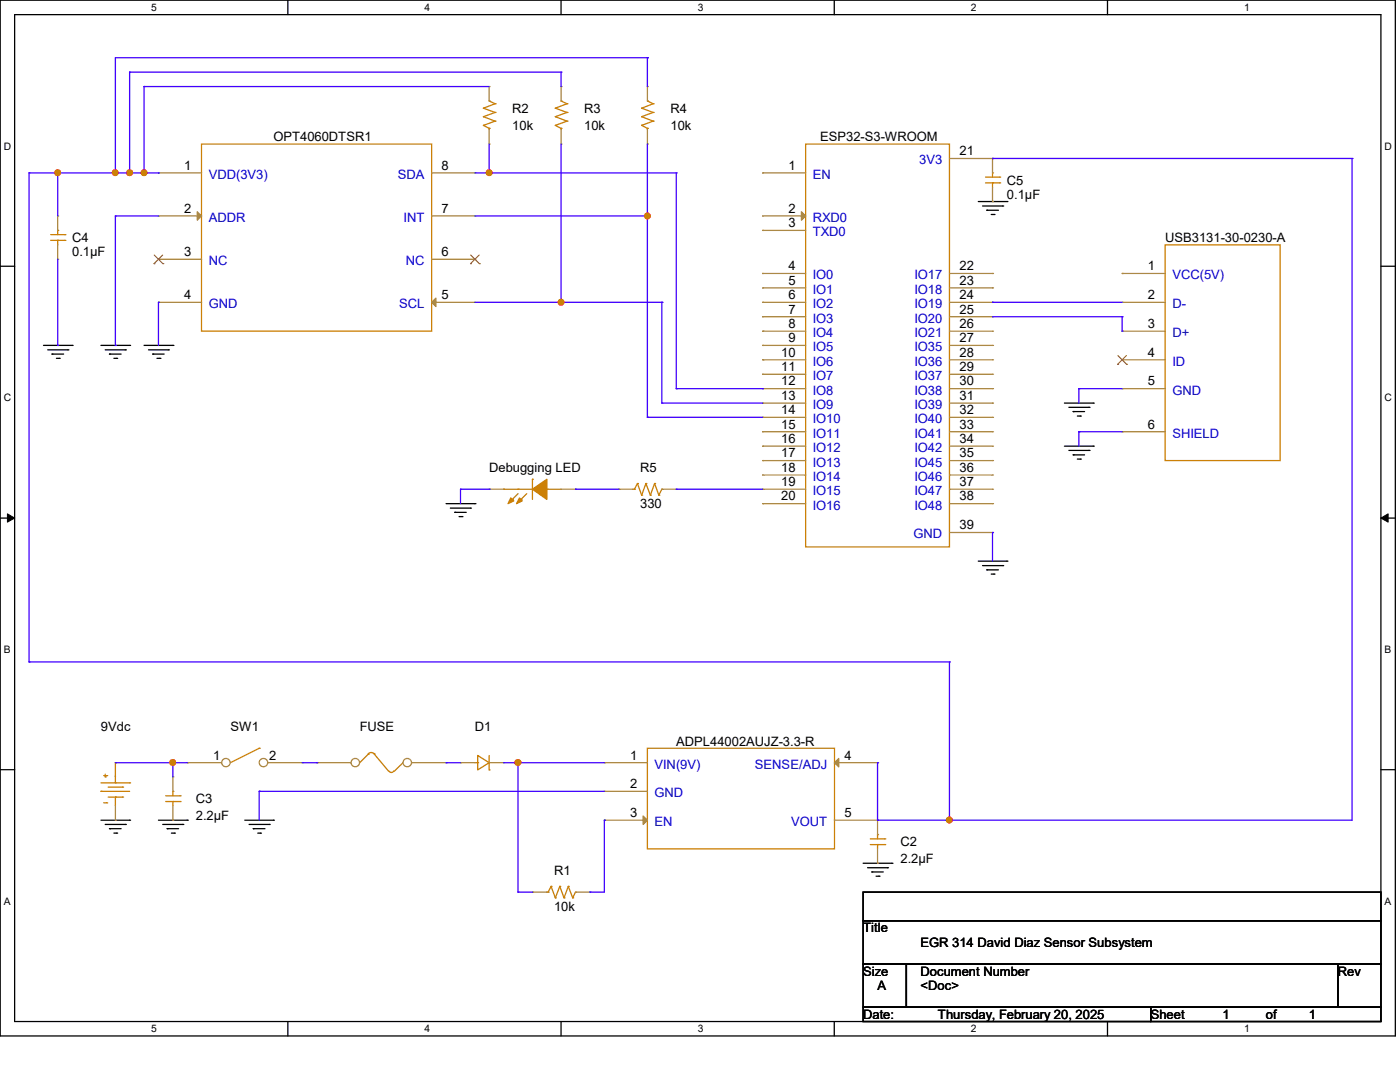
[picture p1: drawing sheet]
<svg xmlns="http://www.w3.org/2000/svg" width="279mm" height="216mm" viewBox="0 0 279 216" stroke-linecap="round" stroke-linejoin="round" font-family="sans-serif">
<path d="M0 0h278.5v206.7h-278.5zM2.9 2.9h272.7v200.9h-272.7z" fill="none" stroke="#000" stroke-width=".25"/>
<g fill="#fff">
<path d="M30.2 .3h1.1v2.3h-1.1z"/>
<path d="M30.2 204.1h1.1v2.3h-1.1z"/>
</g>
<path d="M57.4 0v2.9M57.4 203.8v2.9" fill="none" stroke="#000" stroke-width=".25"/>
<g fill="#fff">
<path d="M84.7 .3h1.1v2.3h-1.1z"/>
<path d="M84.7 204.1h1.1v2.3h-1.1z"/>
</g>
<path d="M112 0v2.9M112 203.8v2.9" fill="none" stroke="#000" stroke-width=".25"/>
<g fill="#fff">
<path d="M139.2 .3h1.1v2.3h-1.1z"/>
<path d="M139.2 204.1h1.1v2.3h-1.1z"/>
</g>
<path d="M166.5 0v2.9M166.5 203.8v2.9" fill="none" stroke="#000" stroke-width=".25"/>
<g fill="#fff">
<path d="M193.8 .3h1.1v2.3h-1.1z"/>
<path d="M193.8 204.1h1.1v2.3h-1.1z"/>
</g>
<path d="M221 0v2.9M221 203.8v2.9" fill="none" stroke="#000" stroke-width=".25"/>
<g fill="#fff">
<path d="M248.3 .3h1.1v2.3h-1.1z"/>
<path d="M248.3 204.1h1.1v2.3h-1.1z"/>
<path d="M.8 28h1.4v2.3h-1.4z"/>
<path d="M276.3 28h1.4v2.3h-1.4z"/>
<path d="M.8 78.2h1.4v2.3h-1.4z"/>
<path d="M276.3 78.2h1.4v2.3h-1.4z"/>
</g>
<path d="M0 53.1h2.9M275.6 53.1h2.9" fill="none" stroke="#000" stroke-width=".25"/>
<g fill="#fff">
<path d="M.8 128.5h1.3v2.2h-1.3z"/>
<path d="M276.3 128.5h1.3v2.2h-1.3z"/>
</g>
<path d="M0 103.4h2.9M275.6 103.4h2.9" fill="none" stroke="#000" stroke-width=".25"/>
<path d="M1.5 102.5l1.4 .9-1.4 .8zM275.6 103.4l1.4-.9v1.7z" fill="#000" stroke="#000" stroke-width=".2"/>
<g fill="#fff">
<path d="M.8 178.7h1.3v2.2h-1.3z"/>
<path d="M276.3 178.7h1.3v2.2h-1.3z"/>
</g>
<g fill="none" stroke="#000" stroke-width=".25">
<path d="M195.2 40.2h5.8M196.1 41.1h4M196.9 42h.1M196.9 42h2.4M197.8 42.8h.6M198.4 42.8h.1M200.1 41.1h.1M201 40.2h.1M8.7 68.9h5.7M9.5 69.8h4M10.4 70.7h.1M10.4 70.7h2.3"/>
<path d="M11.3 71.5h.5M11.8 71.5h.1M13.5 69.8h.1M14.4 68.9h.1M20.2 68.9h5.7M21 69.8h4M21.8 70.7h.1M21.8 70.7h2.4M22.7 71.5h.6M23.3 71.5h.1M25 69.8h.1M25.9 68.9h.1"/>
<path d="M28.7 68.9h5.8M29.6 69.8h4M30.5 70.7h.1M30.5 70.7h2.3M31.3 71.5h.6M31.9 71.5h.1M33.6 69.8h.1M34.5 68.9h.1M212.4 80.4h5.8M212.4 89h5.8M213.3 81.3h4M213.3 89.9h4"/>
<path d="M214.2 82.1h.1M214.2 90.8h.1M214.2 82.1h2.3M214.2 90.8h2.3M215 83h.6M215 91.6h.6M215.6 83h.1M215.6 91.6h.1M217.3 81.3h.1M217.3 89.9h.1M218.2 80.4h.1M218.2 89h.1"/>
<path d="M89 100.5h5.8M89.9 101.4h4M90.8 102.2h.1M90.8 102.2h2.2M91.6 103.1h.6M92.2 103.1h.1M93.9 101.4h.1M94.8 100.5h.1M195.2 112h5.8M196.1 112.9h4M196.9 113.7h.1M196.9 113.7h2.4"/>
<path d="M197.8 114.6h.6M198.4 114.6h.1M200.1 112.9h.1M201 112h.1M0 153.6h2.9M275.6 153.6h2.9M20.2 163.7h5.7M21 164.5h4M21.8 165.4h.1M21.8 165.4h2.4M22.7 166.2h.6M23.3 166.2h.1"/>
<path d="M25 164.5h.1M25.9 163.7h.1M31.6 163.7h5.8M32.5 164.5h4M33.4 165.4h.1M33.4 165.4h2.2M34.2 166.2h.6M34.8 166.2h.1M36.5 164.5h.1M37.4 163.7h.1M48.9 163.7h5.7M49.7 164.5h4"/>
<path d="M50.5 165.4h.1M50.5 165.4h2.4M51.4 166.2h.6M52 166.2h.1M53.7 164.5h.1M54.6 163.7h.1M172.3 178h103.3v5.7h-103.3zM172.3 172.3h5.7M173.1 173.1h4M174 174h.1M174 174h2.3M174.8 174.8h.6"/>
<path d="M175.4 174.8h.1M177.1 173.1h.1M178 172.3h.1M172.3 183.7h103.3v8.7h-103.3zM172.3 192.4h8.6v8.6h-8.6zM180.9 192.4h86.1v8.6h-86.1zM267 192.4h8.6v8.6h-8.6zM172.3 201h57.4v2.8h-57.4zM229.7 201h45.9v2.8h-45.9z"/>
</g>
<path d="M73.5 150.4l.6-.2 .6 .2M73.5 150.5h.1M73.5 150.5l-1.7 1.7M74.7 150.5h.1M74.7 150.5l2.9 3.4M78.6 153.8l-.5 .3-.5-.3M80.4 152.2h.1M80.4 152.2l-1.7 1.7" fill="none" stroke="#cc8006" stroke-width=".25"/>
<circle cx="70.9" cy="152.2" r=".84" fill="#fff" stroke="#a84" stroke-width=".25"/>
<path d="M63.2 152.2h.1M63.2 152.2h6.9" fill="none" stroke="#a84" stroke-width=".25"/>
<circle cx="81.3" cy="152.2" r=".84" fill="#fff" stroke="#a84" stroke-width=".25"/>
<g fill="none" stroke="#a84" stroke-width=".25">
<path d="M31.6 34.5h.1M31.6 34.5h8.6M86.1 34.5h8.7M94.8 34.5h.1M152.2 34.5h.1M152.2 34.5h8.6M189.5 31.6h8.6M198.1 31.6h.1M31.6 43.1h.1M31.6 51.7h.1M31.6 43.1h8.6M31.6 51.7h8.6"/>
<path d="M86.1 43.1h8.7M86.1 51.7h8.7M94.8 43.1h.1M94.8 51.7h.1M152.2 43.1h.1M152.2 46h.1M152.2 54.6h.1M152.2 57.4h.1M152.2 54.6h8.6M152.2 43.1h8.6M152.2 46h8.6M152.2 57.4h8.6"/>
<path d="M189.5 54.6h8.6M189.5 57.4h8.6M198.1 54.6h.1M198.1 57.4h.1M223.9 54.6h.1M223.9 54.6h8.6M31.6 60.3h.1M31.6 60.3h8.6M86.1 60.3h8.7M94.8 60.3h.1M152.2 60.3h.1M152.2 63.2h.1"/>
<path d="M152.2 66.1h.1M152.2 68.9h.1M152.2 71.8h.1M152.2 74.7h.1M152.2 77.6h.1M152.2 60.3h8.6M152.2 66.1h8.6M152.2 71.8h8.6M152.2 77.6h8.6M152.2 63.2h8.6M152.2 68.9h8.6M152.2 74.7h8.6"/>
<path d="M189.5 60.3h8.6M189.5 66.1h8.6M189.5 71.8h8.6M189.5 77.6h8.6M189.5 63.2h8.6M189.5 68.9h8.6M189.5 74.7h8.6M198.1 60.3h.1M198.1 63.2h.1M198.1 66.1h.1M198.1 68.9h.1M198.1 71.8h.1"/>
<path d="M198.1 74.7h.1M198.1 77.6h.1M223.9 60.3h.1M223.9 66.1h.1M223.9 71.8h.1M223.9 77.6h.1M223.9 60.3h8.6M223.9 66.1h8.6M223.9 71.8h8.6M223.9 77.6h8.6M152.2 80.4h.1M152.2 83.3h.1"/>
<path d="M152.2 86.1h.1M152.2 89h.1M152.2 91.9h.1M152.2 94.8h.1M152.2 97.6h.1M152.2 86.1h8.6M152.2 80.4h8.6M152.2 83.3h8.6M152.2 89h8.6M152.2 91.9h8.6M152.2 94.8h8.6M152.2 97.6h8.6"/>
<path d="M189.5 86.1h8.6M189.5 80.4h8.6M189.5 83.3h8.6M189.5 89h8.6M189.5 91.9h8.6M189.5 94.8h8.6M189.5 97.6h8.6M198.1 80.4h.1M198.1 83.3h.1M198.1 86.1h.1M198.1 89h.1M198.1 91.9h.1"/>
<path d="M198.1 94.8h.1M198.1 97.6h.1M223.9 86.1h.1M223.9 86.1h8.6M152.2 100.5h.1M152.2 100.5h8.6M189.5 100.5h8.6M189.5 106.3h8.6M198.1 100.5h.1M198.1 106.3h.1M82.2 152.2h6.8M89 152.2h.1"/>
<path d="M120.6 152.2h.1M120.6 157.9h.1M120.6 152.2h8.6M120.6 157.9h8.6M166.5 152.2h8.6M175.1 152.2h.1M106.3 178h.1M106.3 178h2.8M114.9 178h2.8M117.7 178h.1M120.6 163.7h.1M120.6 163.7h8.6"/>
<path d="M166.5 163.7h8.6M175.1 163.7h.1"/>
</g>
<g fill="none" stroke="#cc8006" stroke-width=".25">
<path d="M40.2 28.7h45.9v37.4h-45.9zM160.8 28.7h28.7v80.4h-28.7zM232.5 48.9h23v43h-23zM51.7 149.3h.1M51.7 149.3l-5.7 2.9M129.2 149.3h37.3v20.1h-37.3zM109.1 178h.3M109.4 178h.1M110 176.9h.1M110 176.9l-.6 1.1M110 176.9l.8 2.3M110.8 179.2h.1"/>
<path d="M111.7 176.9h.1M111.7 176.9l-.9 2.3M111.7 176.9l.9 2.3M112.6 179.2h.1M113.4 176.9h.1M113.4 176.9l-.8 2.3M113.4 176.9l.9 2.3M114.3 179.2h.1M114.9 178h.1M114.9 178l-.6 1.2"/>
</g>
<path d="M30.7 52.6h.1M30.8 50.9l1.7 1.7M32.5 50.9l-1.8 1.7M32.5 52.6h.1M93.9 52.6h.1M93.9 50.9l1.8 1.7M95.6 50.9l-1.7 1.7M95.7 52.6h.1M223.1 72.7h.1M223.1 71l1.7 1.7M224.8 71l-1.7 1.7M224.8 72.7h.1" fill="none" stroke="#804000" stroke-width=".2"/>
<g fill="#a84" stroke="#a84" stroke-width=".25">
<path d="M128.4 162.8l.8 .9-.8 .8z"/>
<path d="M166.5 152.2l.9-.9v1.7z"/>
<path d="M159.9 42.2l.9 .9-.9 .8z"/>
<path d="M39.4 42.2l.8 .9-.8 .8z"/>
<path d="M87 59.5v1.7l-.9-.9z"/>
</g>
<circle cx="45.1" cy="152.2" r=".84" fill="#fff" stroke="#a84" stroke-width=".25"/>
<path d="M37.4 152.2h.1M37.4 152.2h6.8" fill="none" stroke="#a84" stroke-width=".25"/>
<circle cx="52.6" cy="152.2" r=".84" fill="#fff" stroke="#a84" stroke-width=".25"/>
<g fill="none" stroke="#a84" stroke-width=".25">
<path d="M97.6 17.3h.1M97.6 17.3v2.9M112 17.3h.1M112 17.3v2.9M129.2 17.3h.1M129.2 17.3v2.9M97.6 28.7h.1M97.6 25.9v2.8M112 28.7h.1M112 25.9v2.8M129.2 28.7h.1M129.2 25.9v2.8"/>
<path d="M198.1 31.6h.1M198.1 31.6v2.9M198.1 37.4v2.8M11.5 51.7h.1M11.5 43.1h.1M11.5 43.1v2.9M11.5 48.9v2.8M198.1 40.2h.1M97.6 97.6h.1M97.6 97.6h2.9M112 97.6h2.9M114.9 97.6h.1"/>
<path d="M123.5 97.6h.1M123.5 97.6h2.8M132.1 97.6h2.9M135 97.6h.1M23 152.2h.1M34.5 155h.1M34.5 155v2.9M53.5 152.2h6.8M60.3 152.2h.1M91.9 152.2h.1M91.9 152.2h2.9M97.6 152.2h2.9"/>
<path d="M100.5 152.2h.1M23 163.7h.1M23 160.8v2.9M34.5 163.7h.1M34.5 160.8v2.9M175.1 172.3h.1M175.1 163.7h.1M175.1 163.7v2.8M175.1 169.4v2.9"/>
</g>
<g fill="none" stroke="#cc8006" stroke-width=".25">
<path d="M96.5 25h.1M96.5 23.3h.1M96.5 21.6h.1M96.5 25l1.1 .6M96.5 23.3l2.3 .9M96.5 21.6l2.3 .8M97.6 20.2h.1M97.6 25.6h.1M97.6 25.6v.3M97.6 20.2l1.2 .5M98.8 24.2h.1M98.8 22.4h.1"/>
<path d="M98.8 20.7h.1M98.8 24.2l-2.3 .8M98.8 22.4l-2.3 .9M98.8 20.7l-2.3 .9M110.8 25h.1M110.8 23.3h.1M110.8 21.6h.1M110.8 25l1.2 .6M110.8 23.3l2.4 .9M110.8 21.6l2.4 .8M112 20.2h.1M112 25.6h.1"/>
<path d="M112 20.2l1.2 .5M112 25.6v.3M113.2 24.2h.1M113.2 22.4h.1M113.2 20.7h.1M113.2 24.2l-2.4 .8M113.2 22.4l-2.4 .9M113.2 20.7l-2.4 .9M128.1 25h.1M128.1 23.3h.1M128.1 21.6h.1M128.1 25l1.1 .6"/>
<path d="M128.1 23.3l2.2 .9M128.1 21.6l2.2 .8M129.2 20.2h.1M129.2 25.6h.1M129.2 20.2l1.1 .5M129.2 25.6v.3M130.3 24.2h.1M130.3 22.4h.1M130.3 20.7h.1M130.3 24.2l-2.2 .8M130.3 22.4l-2.2 .9M130.3 20.7l-2.2 .9"/>
<path d="M196.7 36.5h2.8M196.7 35.3h2.8M198.1 34.5h.1M198.1 36.5h.1M198.1 34.5v.8M198.1 36.5v.9M199.5 36.5h.1M199.5 35.3h.1M10.1 48h2.9M10.1 46.8h2.9M11.5 46h.1M11.5 48h.1"/>
<path d="M11.5 46v.8M11.5 48v.9M13 48h.1M13 46.8h.1M100.5 97.6h.1M100.5 97.6h5.8M102.2 99.7h.1M103.4 97.6h.1M103.4 98.5l-1.2 1.2M104 99.7h.1M105.1 98.5l-1.1 1.2M106.3 95.6h.1"/>
<path d="M106.3 95.6v4.1M109.1 97.6h.1M109.1 97.6h2.9M126.3 97.6h.3M126.6 97.6h.1M127.2 96.5h.1M127.2 96.5l-.6 1.1M127.2 96.5l.9 2.3M128.1 98.8h.1M128.9 96.5h.1M128.9 96.5l-.8 2.3M128.9 96.5l.9 2.3"/>
<path d="M129.8 98.8h.1M130.6 96.5h.1M130.6 96.5l-.8 2.3M130.6 96.5l.9 2.3M131.5 98.8h.1M132.1 97.6h.1M132.1 97.6l-.6 1.2M20.2 157.9h.1M20.2 157.9h5.7M20.2 156.2h5.7M20.7 154.8h.6M21 155h.1"/>
<path d="M21 154.5v.5M21.3 154.8h.1M21.6 157.1h2.9M21.6 159h2.9M23 156.2h.1M23 159h.1M23 152.2h.1M23 152.2v4M23 159v1.8M24.5 157.1h.1M24.5 159h.1M25.9 156.2h.1"/>
<path d="M33.1 159.9h2.8M33.1 158.8h2.8M34.5 157.9h.1M34.5 159.9h.1M34.5 157.9v.9M34.5 159.9v.9M35.9 159.9h.1M35.9 158.8h.1M94.8 152.2h.5M95.3 150.7l2.3 1.5-2.3 1.4zM95.3 152.2h.1M97.6 153.6h.1"/>
<path d="M97.6 150.7v2.9M20.7 160.2h.6M21.3 160.2h.1M173.7 168.5h2.9M173.7 167.4h2.9M175.1 166.5h.1M175.1 168.5h.1M175.1 166.5v.9M175.1 168.5v.9M176.6 168.5h.1M176.6 167.4h.1"/>
</g>
<g fill="#cc8006" stroke="#cc8006" stroke-width=".25">
<path d="M103.7 99.4l.5 .5-1.1 .6z" fill-rule="evenodd"/>
<path d="M106.3 97.6l2.8-2v4.1z" fill-rule="evenodd"/>
<path d="M101.9 99.4l.6 .5-1.1 .6z" fill-rule="evenodd"/>
</g>
<g fill="none" stroke="#4200ff" stroke-width=".25">
<path d="M25.9 14.4h.1M25.9 14.4h86.1M25.9 14.4v20.1M28.7 17.3h.1M28.7 17.3h68.9M28.7 17.3v17.2M112 14.4h.1M112 14.4v2.9M129.2 11.5h.1M129.2 11.5h-106.2v23M129.2 11.5v5.8M5.8 34.5h.1"/>
<path d="M5.8 34.5h25.8M5.8 34.5v97.6M11.5 34.5h.1M11.5 34.5v8.6M23 34.5h.1M25.9 34.5h.1M28.7 34.5h.1M31.6 34.5h.1M94.8 34.5h40.2M97.6 34.5h.1M97.6 28.7v5.8M112 28.7v31.6"/>
<path d="M129.2 28.7v54.6M135 34.5h.1M135 34.5v43.1M198.1 31.6h.1M198.1 31.6h71.7M269.8 31.6h.1M269.8 31.6v132.1h-94.7M11.5 51.7v17.2M23 43.1h.1M23 43.1h8.6M23 43.1v25.8M94.8 43.1h34.4"/>
<path d="M129.2 43.1h.1M11.5 68.9h.1M23 68.9h.1M31.6 60.3h.1M31.6 60.3v8.6M94.8 60.3h37.3M112 60.3h.1M132.1 60.3h.1M132.1 60.3v20.1M135 77.6h.1M135 77.6h17.2M152.2 77.6h.1"/>
<path d="M198.1 60.3h.1M198.1 60.3h25.8M198.1 63.2h25.8M215.3 77.6h.1M215.3 77.6h8.6M215.3 77.6v2.8M223.9 63.2h.1M223.9 66.1h.1M223.9 63.2v2.9M91.9 97.6h.1M91.9 97.6h5.7M91.9 97.6v2.9"/>
<path d="M97.6 97.6h.1M114.9 97.6h.1M114.9 97.6h8.6M129.2 83.3h.1M129.2 83.3h23M132.1 80.4h.1M132.1 80.4h20.1M135 97.6h.1M135 97.6h17.2M215.3 86.1h.1M215.3 86.1v2.9M215.3 86.1h8.6"/>
<path d="M198.1 106.3h.1M198.1 106.3v5.7M5.8 132.1h.1M5.8 132.1h183.7M189.5 132.1h.1M189.5 132.1v31.6M23 152.2h14.4M34.5 152.2h.1M34.5 152.2v2.8M51.7 157.9h.1M51.7 157.9v5.8M51.7 157.9h68.9"/>
<path d="M60.3 152.2h2.9M63.2 152.2h.1M89 152.2h.1M89 152.2h2.9M100.5 152.2h20.1M103.4 152.2h.1M103.4 152.2v25.8M175.1 152.2h.1M175.1 152.2v11.5M103.4 178h.1M103.4 178h2.9M117.7 178h.1"/>
<path d="M120.6 163.7h.1M120.6 163.7v14.3h-2.9M175.1 163.7h.1M189.5 163.7h.1"/>
</g>
<g fill="#f00" stroke="#f00" stroke-width=".25">
<circle cx="34.5" cy="152.1" r=".55"/>
<circle cx="189.5" cy="163.6" r=".56"/>
<circle cx="11.5" cy="34.5" r=".55"/>
<circle cx="97.6" cy="34.5" r=".55"/>
<circle cx="28.7" cy="34.5" r=".55"/>
<circle cx="25.9" cy="34.5" r=".55"/>
<circle cx="112" cy="60.3" r=".55"/>
<circle cx="129.2" cy="43.1" r=".55"/>
<circle cx="23" cy="34.5" r=".55"/>
<circle cx="103.4" cy="152.1" r=".56"/>
</g>
<g font-size="2.6">
<text x="102.2" y="22.5">R2</text>
<text x="116.6" y="22.5">R3</text>
<text x="133.8" y="22.5">R4</text>
<text x="54.6" y="28.2">OPT4060DTSR1</text>
<text x="102.2" y="25.9">10k</text>
<text x="116.6" y="25.9">10k</text>
<text x="133.8" y="25.9">10k</text>
<text x="163.7" y="28.2">ESP32-S3-WROOM</text>
<text x="36.8" y="33.9">1</text>
<text x="88.1" y="33.9">8</text>
<text x="157.4" y="33.9">1</text>
<text x="191.5" y="31">21</text>
<text x="201" y="36.8">C5</text>
<text x="201" y="39.7">0.1µF</text>
<text x="36.8" y="42.5">2</text>
<text x="88.1" y="42.5">7</text>
<text x="157.4" y="42.5">2</text>
<text x="157.4" y="45.3">3</text>
<text x="14.4" y="48.3">C4</text>
<text x="14.4" y="51.2">0.1µF</text>
<text x="36.8" y="51.1">3</text>
<text x="88.1" y="51.1">6</text>
<text x="157.4" y="53.9">4</text>
<text x="191.5" y="53.9">22</text>
<text x="229.1" y="53.9">1</text>
<text x="232.5" y="48.3">USB3131-30-0230-A</text>
<text x="36.8" y="59.7">4</text>
<text x="88.1" y="59.7">5</text>
<text x="157.4" y="56.8">5</text>
<text x="157.4" y="59.7">6</text>
<text x="191.5" y="56.8">23</text>
<text x="191.5" y="59.7">24</text>
<text x="229.1" y="59.7">2</text>
<text x="157.4" y="62.6">7</text>
<text x="157.4" y="65.4">8</text>
<text x="191.5" y="62.6">25</text>
<text x="191.5" y="65.4">26</text>
<text x="229.1" y="65.4">3</text>
<text x="155.9" y="71.2">10</text>
<text x="157.4" y="68.3">9</text>
<text x="191.5" y="68.3">27</text>
<text x="191.5" y="71.2">28</text>
<text x="229.1" y="71.2">4</text>
<text x="155.9" y="74">11</text>
<text x="155.9" y="76.9">12</text>
<text x="191.5" y="74">29</text>
<text x="191.5" y="76.9">30</text>
<text x="229.1" y="76.9">5</text>
<text x="155.9" y="79.8">13</text>
<text x="155.9" y="82.6">14</text>
<text x="191.5" y="79.8">31</text>
<text x="191.5" y="82.6">32</text>
<text x="155.9" y="85.5">15</text>
<text x="155.9" y="88.4">16</text>
<text x="191.5" y="85.5">33</text>
<text x="191.5" y="88.4">34</text>
<text x="229.1" y="85.5">6</text>
<text x="97.6" y="94.2">Debugging LED</text>
<text x="127.8" y="94.2">R5</text>
<text x="155.9" y="91.3">17</text>
<text x="155.9" y="94.1">18</text>
<text x="191.5" y="91.3">35</text>
<text x="191.5" y="94.1">36</text>
<text x="127.8" y="101.4">330</text>
<text x="155.9" y="97">19</text>
<text x="155.9" y="99.9">20</text>
<text x="191.5" y="97">37</text>
<text x="191.5" y="99.9">38</text>
<text x="191.5" y="105.6">39</text>
<text x="20.2" y="145.9">9Vdc</text>
<text x="46" y="145.9">SW1</text>
<text x="71.8" y="145.9">FUSE</text>
<text x="94.8" y="145.9">D1</text>
<text x="135" y="148.8">ADPL44002AUJZ-3.3-R</text>
<text x="42.5" y="151.6">1</text>
<text x="53.7" y="151.6">2</text>
<text x="125.8" y="151.6">1</text>
<text x="168.5" y="151.6">4</text>
<text x="39.1" y="160.2">C3</text>
<text x="125.8" y="157.3">2</text>
<text x="39.1" y="163.7">2.2µF</text>
<text x="125.8" y="163">3</text>
<text x="168.5" y="163">5</text>
<text x="179.7" y="168.9">C2</text>
<text x="179.7" y="172.3">2.2µF</text>
<text x="110.6" y="174.6">R1</text>
<text x="110.6" y="181.8">10k</text>
<text x="172.3" y="186.1">Title</text>
<text x="183.7" y="188.9">EGR 314 David Diaz Sensor Subsystem</text>
<text x="172.3" y="194.7">Size</text>
<text x="175.1" y="197.6">A</text>
<text x="183.7" y="194.7">Document Number</text>
<text x="183.7" y="197.6">&lt;Doc&gt;</text>
<text x="267" y="194.7">Rev</text>
<text x="172.3" y="203.3">Date:</text>
<text x="187.2" y="203.3">Thursday, February 20, 2025</text>
<text x="229.7" y="203.3">Sheet</text>
<text x="244" y="203.3">1</text>
<text x="252.6" y="203.3">of</text>
<text x="261.2" y="203.3">1</text>
</g>
<g font-size="2.6" fill="#00c">
<text x="41.7" y="35.7">VDD(3V3)</text>
<text x="79.4" y="35.7">SDA</text>
<text x="162.2" y="35.7">EN</text>
<text x="183.4" y="32.8">3V3</text>
<text x="41.7" y="44.3">ADDR</text>
<text x="80.6" y="44.3">INT</text>
<text x="162.2" y="44.3">RXD0</text>
<text x="162.2" y="47.2">TXD0</text>
<text x="41.7" y="52.9">NC</text>
<text x="81" y="52.9">NC</text>
<text x="162.2" y="55.8">IO0</text>
<text x="162.2" y="58.6">IO1</text>
<text x="182.5" y="55.8">IO17</text>
<text x="182.5" y="58.6">IO18</text>
<text x="234" y="55.8">VCC(5V)</text>
<text x="41.7" y="61.5">GND</text>
<text x="79.7" y="61.5">SCL</text>
<text x="162.2" y="61.5">IO2</text>
<text x="162.2" y="64.4">IO3</text>
<text x="182.5" y="61.5">IO19</text>
<text x="182.5" y="64.4">IO20</text>
<text x="234" y="61.5">D-</text>
<text x="162.2" y="67.3">IO4</text>
<text x="162.2" y="70.1">IO5</text>
<text x="182.5" y="67.3">IO21</text>
<text x="182.5" y="70.1">IO35</text>
<text x="234" y="67.3">D+</text>
<text x="162.2" y="73">IO6</text>
<text x="162.2" y="75.9">IO7</text>
<text x="182.5" y="73">IO36</text>
<text x="182.5" y="75.9">IO37</text>
<text x="234" y="73">ID</text>
<text x="162.2" y="78.7">IO8</text>
<text x="162.2" y="81.6">IO9</text>
<text x="182.5" y="78.7">IO38</text>
<text x="182.5" y="81.6">IO39</text>
<text x="234" y="78.7">GND</text>
<text x="162.2" y="84.5">IO10</text>
<text x="162.2" y="87.3">IO11</text>
<text x="182.5" y="84.5">IO40</text>
<text x="182.5" y="87.3">IO41</text>
<text x="234" y="87.3">SHIELD</text>
<text x="162.2" y="90.2">IO12</text>
<text x="162.2" y="93.1">IO13</text>
<text x="162.2" y="96">IO14</text>
<text x="182.5" y="90.2">IO42</text>
<text x="182.5" y="93.1">IO45</text>
<text x="182.5" y="96">IO46</text>
<text x="162.2" y="98.8">IO15</text>
<text x="162.2" y="101.7">IO16</text>
<text x="182.5" y="98.8">IO47</text>
<text x="182.5" y="101.7">IO48</text>
<text x="182.3" y="107.4">GND</text>
<text x="130.6" y="153.4">VIN(9V)</text>
<text x="150.7" y="153.4">SENSE/ADJ</text>
<text x="130.6" y="159.1">GND</text>
<text x="130.6" y="164.8">EN</text>
<text x="157.9" y="164.8">VOUT</text>
</g>
<g font-size="2.1">
<text x="30.2" y="2.2">5</text>
<text x="84.7" y="2.2">4</text>
<text x="139.2" y="2.2">3</text>
<text x="193.8" y="2.2">2</text>
<text x="248.3" y="2.2">1</text>
<text x=".8" y="29.8">D</text>
<text x="276.3" y="29.8">D</text>
<text x=".8" y="80.1">C</text>
<text x="276.3" y="80.1">C</text>
<text x=".8" y="130.3">B</text>
<text x="276.3" y="130.3">B</text>
<text x=".8" y="180.5">A</text>
<text x="276.3" y="180.5">A</text>
<text x="30.2" y="206">5</text>
<text x="84.7" y="206">4</text>
<text x="139.2" y="206">3</text>
<text x="193.8" y="206">2</text>
<text x="248.3" y="206">1</text>
</g>
</svg>
